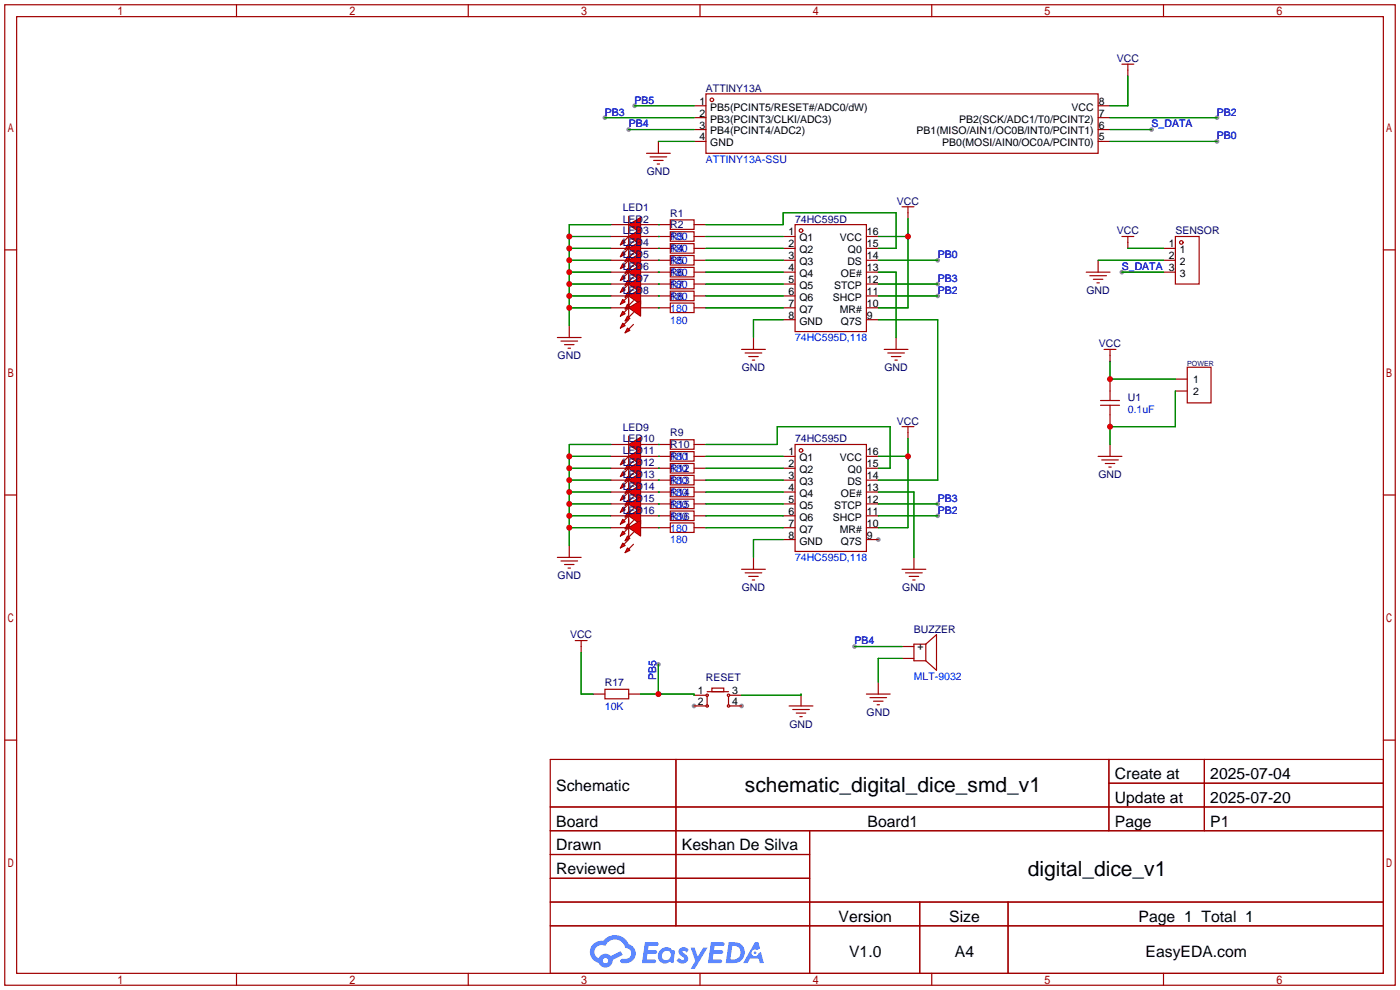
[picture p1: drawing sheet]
<svg xmlns="http://www.w3.org/2000/svg" width="299mm" height="212mm" viewBox="0 0 299 212" stroke-linecap="round" stroke-linejoin="round" font-family="sans-serif">
<g fill="#999">
<circle cx="187.7" cy="115.3" r=".51"/>
<circle cx="158.5" cy="150.9" r=".51"/>
<circle cx="148.3" cy="150.9" r=".51"/>
<circle cx="246.1" cy="27.7" r=".51"/>
<circle cx="239.8" cy="58.2" r=".51"/>
<circle cx="260.1" cy="30.2" r=".51"/>
<circle cx="260.1" cy="25.1" r=".51"/>
<circle cx="129.3" cy="25.1" r=".51"/>
<circle cx="200.4" cy="55.6" r=".51"/>
<circle cx="200.4" cy="63.2" r=".51"/>
<circle cx="200.4" cy="60.7" r=".51"/>
<circle cx="200.4" cy="110.2" r=".51"/>
<circle cx="200.4" cy="107.7" r=".51"/>
<circle cx="134.4" cy="27.7" r=".51"/>
<circle cx="135.6" cy="22.6" r=".51"/>
<circle cx="140.7" cy="142" r=".51"/>
<circle cx="182.6" cy="138.2" r=".51"/>
</g>
<g fill="none" stroke="#a10000" stroke-width=".25">
<path d="M1 1h297.2v209.6h-297.2zM3.6 3.6h292.1v204.4h-292.1zM50.5 1v2.6M100.1 1v2.6M149.6 1v2.6M199.1 1v2.6M248.7 1v2.6M1 53.4h2.6M295.7 53.4h2.5M1 105.8h2.6M295.7 105.8h2.5M1 158.2h2.6"/>
<path d="M295.7 158.2h2.5M117.6 162.3h178.1v45.7h-178.1zM117.6 172.5h178.1M117.6 177.5h178.1M144.5 162.3v35.6M173 177.5v30.5M237 162.3v15.2M237 167.4h58.7M257.4 162.3v15.2M117.6 182.6h55.4M117.6 192.8h178.1M117.6 187.7h55.4"/>
<path d="M117.6 197.9h178.1M196.6 192.8v15.2M215.4 192.8v15.2M50.5 208v2.6M100.1 208v2.6M149.6 208v2.6M199.1 208v2.6M248.7 208v2.6"/>
</g>
<g fill="#5487ff">
<path d="M145.3 202.7a1.3 1.3 0 0 1 1.9 .3l-.4 .6a.54 .54 0 0 0-.9-.2l.1 .2a1.34 1.34 0 0 1 .9 1.8 1.47 1.47 0 0 1-2.3-.1l.5-.6 .8 .5a.31 .31 0 0 0 .4-.3 .31 .31 0 0 0-.3-.4 1.12 1.12 0 0 1-.7-1.8z"/>
<path d="M147.6 202.5h.9l.6 2 1.2-2h.9l-2.7 4.6h-.9l1-1.7z"/>
<path d="M137.8 201.4h1.7a1.31 1.31 0 0 1 1.2 .2 .4 .4 0 0 1-.3 .5l-1.8 .1-.1 .9h1.6a.4 .4 0 0 1 .4 .4 .4 .4 0 0 1-.5 .4h-1.6l-.2 1.2h1.4a.46 .46 0 0 1 .5 0 .46 .46 0 0 1 .1 .5l-.4 .2h-2.6z"/>
<path d="M151.9 201.4h1.7a1.32 1.32 0 0 1 1.2 .2 .39 .39 0 0 1-.3 .5l-1.8 .1-.1 .9h1.6a.4 .4 0 0 1 .4 .4 .4 .4 0 0 1-.4 .4h-1.7l-.2 1.2h1.4a.46 .46 0 0 1 .5 0 .46 .46 0 0 1 .1 .5l-.4 .2h-2.6z"/>
<path d="M161.3 201.4h.8l.3 1.3-.6 .4a.75 .75 0 0 0-1.1 .3 .75 .75 0 0 0 .5 1 .75 .75 0 0 0 .9-.7l.5-.2 .6 2.3h-.8l-.3-.9h-1.8l-.5 .9h-1z"/>
<path d="M155.7 201.4l-.6 4.4h1.5a2.27 2.27 0 0 0 2.6-2.2 2.27 2.27 0 0 0-2.7-2.2zM156.5 202.1a1.5 1.5 0 0 1 1.8 1.6 1.5 1.5 0 0 1-1.9 1.4h-.3z"/>
<path d="M141.2 203a1.6 1.6 0 0 0-.3 2.3 1.6 1.6 0 0 0 2.3 .2l.7 .3 .3-2.4-.1-.3-.5-.1a1.58 1.58 0 0 0-2.4 0zM141.8 203.5a.98 .98 0 0 1 1.6 .4 .98 .98 0 0 1-1.1 1.3 .94 .94 0 0 1-.9-.7 .94 .94 0 0 1 .4-1z"/>
<path d="M126.8 201.8a2.37 2.37 0 0 0 1.1 4 1.54 1.54 0 0 0 1.8 1 1.54 1.54 0 0 0 1.2-1.6l2.2-1.1-.5-.8-2 1a1.57 1.57 0 0 0-2.7 .5 1.5 1.5 0 0 1-.7-2.1 1.5 1.5 0 0 1 2.2-.5 2.23 2.23 0 0 1 2.3-1.4 2.23 2.23 0 0 1 2 1.8 1.16 1.16 0 0 1 1.2 1.1 1.16 1.16 0 0 1-1.1 1.2h-.7a.47 .47 0 0 0-.5 .4 .47 .47 0 0 0 .4 .5 2.17 2.17 0 0 0 2.5-.9 2.17 2.17 0 0 0-.3-2.7l-.8-.4a3.2 3.2 0 0 0-5.5-.7l-1.1 .1zM128.8 205.3a.6 .6 0 0 1 1.2 0 .6 .6 0 0 1-1.2 0z"/>
<circle cx="161.4" cy="203.6" r=".28"/>
</g>
<g fill="none" stroke="#a10000" stroke-width=".25">
<path d="M239.8 13.7h2.5M241 13.7v2.6M138.2 32.8h5.1M138.9 33.5h3.6M139.7 34.3h2M140.5 35.1h.5M140.7 30.2v2.6M148.3 22.6h2.6M148.3 25.1h2.6M148.3 27.7h2.6M148.3 30.2h2.6M150.9 20.1h83.8v12.7h-83.8z"/>
<path d="M234.7 22.6h2.5M234.7 25.1h2.5M234.7 27.7h2.5M234.7 30.2h2.5M130.6 48h3.8M134.4 46.2v3.6M136.9 48h3.8M167.4 50.5h2.5M167.4 53.1h2.5M167.4 55.6h2.5M167.4 58.2h2.5M169.9 48h15.3v22.9h-15.3z"/>
<path d="M185.2 50.5h2.5M185.2 53.1h2.5M185.2 55.6h2.5M185.2 58.2h2.5M192.8 44.2h2.5M194.1 44.2v2.5M232.2 58.2h5M232.9 58.9h3.6M233.7 59.7h2M234.7 55.6v2.6M239.8 50.5h2.5M241 50.5v2.6"/>
<path d="M248.7 53.1h2.5M248.7 55.6h2.5M248.7 58.2h2.5M251.2 50.5h5.1v10.2h-5.1zM158.5 74.7h5.1M159.3 75.4h3.5M160 76.2h2.1M160.8 77h.5M161 72.1v2.6M167.4 60.7h2.5M167.4 63.2h2.5M167.4 65.8h2.5"/>
<path d="M167.4 68.3h2.5M185.2 60.7h2.5M185.2 63.2h2.5M185.2 65.8h2.5M185.2 68.3h2.5M234.4 60.5h.5M167.4 97.5h2.5M169.9 95h15.3v22.9h-15.3zM185.2 97.5h2.5M192.8 91.2h2.5M194.1 91.2v2.5M234.7 97.5h5.1"/>
<path d="M235.2 85.6h4.1M235.2 86.6h4.1M235.5 98.3h3.5M236.2 99.1h2.1M237 99.8h.5M237.2 81v4.6M237.2 86.6v4.6M237.2 95v2.5M161 119.1v2.6M167.4 100.1h2.5M167.4 102.6h2.5M167.4 105.2h2.5"/>
<path d="M167.4 107.7h2.5M167.4 110.2h2.5M167.4 112.8h2.5M167.4 115.3h2.5M185.2 100.1h2.5M185.2 102.6h2.5M185.2 105.2h2.5M185.2 107.7h2.5M185.2 110.2h2.5M185.2 112.8h2.5M185.2 115.3h2.5M158.5 121.7h5.1"/>
<path d="M159.3 122.4h3.5M160 123.2h2.1M160.8 124h.5"/>
<circle cx="152.1" cy="21.3" r=".38"/>
<circle cx="171.2" cy="49.3" r=".38"/>
<circle cx="252.5" cy="51.8" r=".38"/>
<circle cx="171.2" cy="96.3" r=".38"/>
</g>
<g fill="none" stroke="#008700" stroke-width=".25">
<path d="M241 16.3v6.3h-3.8M129.3 25.1h19M140.7 30.2h7.6M237.2 30.2h22.9M237.2 27.7h8.9M237.2 25.1h22.9M187.7 55.6h12.7M187.7 50.5h6.4M194.1 46.7v19.1h-6.4M234.7 55.6h14M239.8 58.2h8.9M241 53.1h7.7"/>
<path d="M167.4 68.3h-6.4v3.8M187.7 63.2h12.7M187.7 60.7h12.7M187.7 68.3h12.7v34.3h-12.7M187.7 97.5h6.4M194.1 93.7v19.1h-6.4M167.4 115.3h-6.4v3.8M187.7 110.2h12.7M187.7 107.7h12.7"/>
</g>
<g fill="#f00" stroke="#a10000" stroke-width=".25">
<path d="M134.4 48l2.5-1.5v3.3z"/>
<path d="M134.1 52.3l.5 .5-1 .5z"/>
<path d="M133.1 51.3l.5 .5-1 .5z"/>
</g>
<path d="M130.6 50.5h3.8l-1.1 1.1M134.4 48.8v3.5M135.4 51.6l-1 1M136.9 50.5h3.8M140.7 48h2.6M143.3 47h5v2h-5zM148.3 48h2.6M119.1 72.1h5.1M119.9 72.9h3.5M120.6 73.7h2.1M121.4 74.4h.5M121.7 69.6v2.5" fill="none" stroke="#a10000" stroke-width=".25"/>
<path d="M121.7 58.2h8.9M121.7 55.6h8.9M121.7 53.1h8.9M121.7 50.5h8.9M130.6 48h-8.9v21.6M140.7 48h.1M121.7 65.8h8.9M121.7 63.2h8.9M121.7 60.7h8.9" fill="none" stroke="#008700" stroke-width=".25"/>
<g fill="#f00" stroke="#a10000" stroke-width=".25">
<path d="M134.4 50.5l2.5-1.5v3.3z"/>
<path d="M134.1 54.9l.5 .5-1 .5z"/>
<path d="M133.1 53.8l.5 .6-1 .5z"/>
</g>
<path d="M130.6 53.1h3.8l-1.1 1M134.4 51.3v3.6M135.4 54.1l-1 1M136.9 53.1h3.8M140.7 50.5h2.6M143.3 49.5h5v2.1h-5zM148.3 50.5h2.6" fill="none" stroke="#a10000" stroke-width=".25"/>
<path d="M140.7 50.5h.1" fill="none" stroke="#008700" stroke-width=".25"/>
<g fill="#f00" stroke="#a10000" stroke-width=".25">
<path d="M134.4 53.1l2.5-1.5v3.3z"/>
<path d="M134.1 57.4l.5 .5-1 .5z"/>
<path d="M133.1 56.4l.5 .5-1 .5z"/>
</g>
<path d="M130.6 55.6h3.8l-1.1 1M134.4 53.8v3.6M135.4 56.6l-1 1.1M136.9 55.6h3.8M140.7 53.1h2.6M143.3 52.1h5v2h-5zM148.3 53.1h2.6" fill="none" stroke="#a10000" stroke-width=".25"/>
<path d="M140.7 53.1h.1" fill="none" stroke="#008700" stroke-width=".25"/>
<g fill="#f00" stroke="#a10000" stroke-width=".25">
<path d="M134.4 55.6l2.5-1.5v3.3z"/>
<path d="M134.1 59.9l.5 .6-1 .5z"/>
<path d="M133.1 58.9l.5 .5-1 .5z"/>
</g>
<path d="M130.6 58.2h3.8l-1.1 1M134.4 56.4v3.5M135.4 59.2l-1 1M136.9 58.2h3.8M140.7 55.6h2.6M143.3 54.6h5v2h-5zM148.3 55.6h2.6" fill="none" stroke="#a10000" stroke-width=".25"/>
<path d="M140.7 55.6h.1" fill="none" stroke="#008700" stroke-width=".25"/>
<g fill="#f00" stroke="#a10000" stroke-width=".25">
<path d="M134.4 58.2l2.5-1.6v3.3z"/>
<path d="M134.1 62.5l.5 .5-1 .5z"/>
<path d="M133.1 61.5l.5 .5-1 .5z"/>
</g>
<path d="M134.4 58.9v3.6M140.7 58.2h2.6M143.3 57.2h5v2h-5zM148.3 58.2h2.6M130.6 60.7h3.8l-1.1 1M135.4 61.7l-1 1M136.9 60.7h3.8" fill="none" stroke="#a10000" stroke-width=".25"/>
<path d="M140.7 58.2h.1" fill="none" stroke="#008700" stroke-width=".25"/>
<g fill="#f00" stroke="#a10000" stroke-width=".25">
<path d="M134.4 60.7l2.5-1.5v3.3z"/>
<path d="M134.1 65l.5 .5-1 .5z"/>
<path d="M133.1 64l.5 .5-1 .5z"/>
</g>
<path d="M143.3 59.7h5v2h-5zM130.6 63.2h3.8l-1.1 1.1M134.4 61.5v3.5M135.4 64.3l-1 1M136.9 63.2h3.8M140.7 60.7h2.6M148.3 60.7h2.6" fill="none" stroke="#a10000" stroke-width=".25"/>
<path d="M140.7 60.7h.1" fill="none" stroke="#008700" stroke-width=".25"/>
<g fill="#f00" stroke="#a10000" stroke-width=".25">
<path d="M134.4 63.2l2.5-1.5v3.3z"/>
<path d="M134.1 67.6l.5 .5-1 .5z"/>
<path d="M133.1 66.5l.5 .6-1 .5z"/>
</g>
<path d="M130.6 65.8h3.8l-1.1 1M134.4 64v3.6M135.4 66.8l-1 1M136.9 65.8h3.8M140.7 63.2h2.6M143.3 62.2h5v2.1h-5zM148.3 63.2h2.6" fill="none" stroke="#a10000" stroke-width=".25"/>
<path d="M140.7 63.2h.1" fill="none" stroke="#008700" stroke-width=".25"/>
<g fill="#f00" stroke="#a10000" stroke-width=".25">
<path d="M134.4 65.8l2.5-1.5v3.3z"/>
<path d="M134.1 70.1l.5 .5-1 .5z"/>
<path d="M133.1 69.1l.5 .5-1 .5z"/>
</g>
<g fill="none" stroke="#a10000" stroke-width=".25">
<path d="M134.4 68.3l-1.1 1M135.4 69.3l-1 1.1M140.7 65.8h2.6M143.3 64.8h5v2h-5zM148.3 65.8h2.6M189 74.7h5.1M189.7 75.4h3.6M190.5 76.2h2M191.3 77h.5M191.5 72.1v2.6M130.6 95h3.8M134.4 93.2v3.6"/>
<path d="M136.9 95h3.8M195.3 119.1v2.6M192.8 121.7h5.1M193.5 122.4h3.6M194.3 123.2h2M195.1 124h.5"/>
</g>
<path d="M150.9 58.2h16.5M150.9 55.6h16.5M150.9 53.1h16.5M150.9 48h16.5v-2.5h24.1v7.6h-3.8M150.9 50.5h16.5M187.7 58.2h3.8v13.9M140.7 65.8h.1M150.9 65.8h16.5M150.9 63.2h16.5M150.9 60.7h16.5M187.7 105.2h7.6v13.9" fill="none" stroke="#008700" stroke-width=".25"/>
<g fill="#f00" stroke="#a10000" stroke-width=".25">
<path d="M134.4 95l2.5-1.5v3.3z"/>
<path d="M134.1 99.3l.5 .5-1 .5z"/>
<path d="M133.1 98.3l.5 .5-1 .5z"/>
</g>
<path d="M130.6 97.5h3.8l-1.1 1.1M134.4 95.8v3.5M135.4 98.6l-1 1M136.9 97.5h3.8M140.7 95h2.6M143.3 94h5v2h-5zM148.3 95h2.6M119.1 119.1h5.1M119.9 119.9h3.5M121.7 116.6v2.5M120.6 120.6h2.1M121.4 121.4h.5" fill="none" stroke="#a10000" stroke-width=".25"/>
<path d="M121.7 97.5h8.9M130.6 95h-8.9v21.6M140.7 95h.1M121.7 112.8h8.9M121.7 110.2h8.9M121.7 107.7h8.9M121.7 105.2h8.9M121.7 102.6h8.9M121.7 100.1h8.9" fill="none" stroke="#008700" stroke-width=".25"/>
<g fill="#f00" stroke="#a10000" stroke-width=".25">
<path d="M134.4 97.5l2.5-1.5v3.3z"/>
<path d="M134.1 101.9l.5 .5-1 .5z"/>
<path d="M133.1 100.8l.5 .5-1 .6z"/>
</g>
<path d="M134.4 98.3v3.6M140.7 97.5h2.6M143.3 96.5h5v2.1h-5zM148.3 97.5h2.6M130.6 100.1h3.8l-1.1 1M135.4 101.1l-1 1M136.9 100.1h3.8" fill="none" stroke="#a10000" stroke-width=".25"/>
<path d="M140.7 97.5h.1" fill="none" stroke="#008700" stroke-width=".25"/>
<g fill="#f00" stroke="#a10000" stroke-width=".25">
<path d="M134.4 100.1l2.5-1.5v3.3z"/>
<path d="M134.1 104.4l.5 .5-1 .5z"/>
<path d="M133.1 103.4l.5 .5-1 .5z"/>
</g>
<path d="M143.3 99.1h5v2h-5zM130.6 102.6h3.8l-1.1 1M134.4 100.8v3.6M135.4 103.6l-1 1M136.9 102.6h3.8M140.7 100.1h2.6M148.3 100.1h2.6" fill="none" stroke="#a10000" stroke-width=".25"/>
<path d="M140.7 100.1h.1" fill="none" stroke="#008700" stroke-width=".25"/>
<g fill="#f00" stroke="#a10000" stroke-width=".25">
<path d="M134.4 102.6l2.5-1.5v3.3z"/>
<path d="M134.1 106.9l.5 .5-1 .5z"/>
<path d="M133.1 105.9l.5 .5-1 .5z"/>
</g>
<path d="M130.6 105.2h3.8l-1.1 1M134.4 103.4v3.5M135.4 106.2l-1 1M136.9 105.2h3.8M140.7 102.6h2.6M143.3 101.6h5v2h-5zM148.3 102.6h2.6" fill="none" stroke="#a10000" stroke-width=".25"/>
<path d="M140.7 102.6h.1" fill="none" stroke="#008700" stroke-width=".25"/>
<g fill="#f00" stroke="#a10000" stroke-width=".25">
<path d="M134.4 105.2l2.5-1.6v3.3z"/>
<path d="M134.1 109.5l.5 .5-1 .5z"/>
<path d="M133.1 108.5l.5 .5-1 .5z"/>
</g>
<path d="M130.6 107.7h3.8l-1.1 1M134.4 105.9v3.6M135.4 108.7l-1 1M136.9 107.7h3.8M140.7 105.2h2.6M143.3 104.1h5v2.1h-5zM148.3 105.2h2.6" fill="none" stroke="#a10000" stroke-width=".25"/>
<path d="M140.7 105.2h.1" fill="none" stroke="#008700" stroke-width=".25"/>
<g fill="#f00" stroke="#a10000" stroke-width=".25">
<path d="M134.4 107.7l2.5-1.5v3.3z"/>
<path d="M134.1 112l.5 .5-1 .5z"/>
<path d="M133.1 111l.5 .5-1 .5z"/>
</g>
<path d="M130.6 110.2h3.8l-1.1 1.1M134.4 108.5v3.5M135.4 111.3l-1 1M136.9 110.2h3.8M140.7 107.7h2.6M143.3 106.7h5v2h-5zM148.3 107.7h2.6" fill="none" stroke="#a10000" stroke-width=".25"/>
<path d="M140.7 107.7h.1" fill="none" stroke="#008700" stroke-width=".25"/>
<g fill="#f00" stroke="#a10000" stroke-width=".25">
<path d="M134.4 110.2l2.5-1.5v3.3z"/>
<path d="M134.1 114.6l.5 .5-1 .5z"/>
<path d="M133.1 113.5l.5 .5-1 .6z"/>
</g>
<path d="M130.6 112.8h3.8l-1.1 1M134.4 111v3.6M135.4 113.8l-1 1M136.9 112.8h3.8M140.7 110.2h2.6M143.3 109.2h5v2.1h-5zM148.3 110.2h2.6" fill="none" stroke="#a10000" stroke-width=".25"/>
<path d="M140.7 110.2h.1" fill="none" stroke="#008700" stroke-width=".25"/>
<g fill="#f00" stroke="#a10000" stroke-width=".25">
<path d="M134.4 112.8l2.5-1.5v3.3z"/>
<path d="M134.1 117.1l.5 .5-1 .5z"/>
<path d="M133.1 116.1l.5 .5-1 .5z"/>
</g>
<g fill="none" stroke="#a10000" stroke-width=".25">
<path d="M236 74.7h2.5M237.2 74.7v2.5M253.7 78.5h5.1v7.6h-5.1zM251.2 81h2.5M251.2 83.6h2.5M134.4 115.3l-1.1 1M135.4 116.3l-1 1M140.7 112.8h2.6M143.3 111.8h5v2h-5zM148.3 112.8h2.6M122.9 136.9h2.6M124.2 136.9v2.5"/>
<path d="M192.8 138.2h2.5M197.9 137.7h-2.6v3.5h2.6M197.9 137.7v3.5M197.9 137.7l2.3-2.1v7.7l-2.3-2.1M126.7 148.3h2.6M129.3 147.3h5.1v2.1h-5.1zM134.4 148.3h2.5M148.3 150.9h2.6M148.3 148.6h2.6M151.1 147.8h4.6M151.1 148.8v1.8M152.1 147.1h2.6v.7h-2.6z"/>
<path d="M155.7 148.8v1.8M156 150.9h2.5M156 148.6h2.5M168.7 150.9h5M169.4 151.6h3.6M170.2 152.4h2M170.9 153.2h.5M171.2 148.3v2.6M185.2 148.3h5M185.9 149.1h3.6M186.7 149.9h2M187.5 150.6h.5"/>
<path d="M187.7 145.8v2.5M192.8 140.7h2.5"/>
<circle cx="151.1" cy="150.9" r=".25"/>
<circle cx="151.1" cy="148.6" r=".25"/>
<circle cx="155.7" cy="150.9" r=".25"/>
<circle cx="155.7" cy="148.6" r=".25"/>
</g>
<g fill="none" stroke="#008700" stroke-width=".25">
<path d="M134.4 27.7h13.9M135.6 22.6h12.7M237.2 77.2v3.8h14M150.9 95h15.2v-3.8h24.1v8.9h-2.5M150.9 97.5h16.5M251.2 83.6v7.6h-14v3.8M140.7 112.8h.1M150.9 112.8h16.5M150.9 110.2h16.5M150.9 107.7h16.5M150.9 105.2h16.5M150.9 102.6h16.5"/>
<path d="M150.9 100.1h16.5M124.2 139.4v8.9h2.5M182.6 138.2h10.2M136.9 148.3h11.4v.3M140.7 142v6.3M171.2 148.3v.3h-12.7M192.8 140.7h-5.1v5.1"/>
</g>
<g fill="#c00">
<circle cx="194.1" cy="50.5" r=".63"/>
<circle cx="194.1" cy="97.5" r=".63"/>
<circle cx="121.7" cy="65.8" r=".63"/>
<circle cx="121.7" cy="63.2" r=".63"/>
<circle cx="121.7" cy="60.7" r=".63"/>
<circle cx="121.7" cy="58.2" r=".63"/>
<circle cx="121.7" cy="55.6" r=".63"/>
<circle cx="121.7" cy="53.1" r=".63"/>
<circle cx="121.7" cy="50.5" r=".63"/>
<circle cx="121.7" cy="112.8" r=".63"/>
<circle cx="121.7" cy="110.2" r=".63"/>
<circle cx="121.7" cy="107.7" r=".63"/>
<circle cx="121.7" cy="105.2" r=".63"/>
<circle cx="121.7" cy="102.6" r=".63"/>
<circle cx="121.7" cy="100.1" r=".63"/>
<circle cx="121.7" cy="97.5" r=".63"/>
<circle cx="237.2" cy="81" r=".63"/>
<circle cx="237.2" cy="91.2" r=".63"/>
<circle cx="140.7" cy="148.3" r=".63"/>
</g>
<g font-size="4.5">
<text x="159.2" y="169.4">schematic_digital_dice_smd_v1</text>
<text x="219.7" y="187.1">digital_dice_v1</text>
</g>
<g font-size="3.4">
<text x="238.3" y="166.5">Create at</text>
<text x="258.7" y="166.5">2025-07-04</text>
<text x="118.9" y="169">Schematic</text>
<text x="238.3" y="171.6">Update at</text>
<text x="258.7" y="171.6">2025-07-20</text>
<text x="118.9" y="176.6">Board</text>
<text x="185.4" y="176.6">Board1</text>
<text x="238.3" y="176.6">Page</text>
<text x="258.7" y="176.6">P1</text>
<text x="118.9" y="181.7">Drawn</text>
<text x="145.7" y="181.7">Keshan De Silva</text>
<text x="118.9" y="186.8">Reviewed</text>
<text x="179.2" y="197">Version</text>
<text x="202.9" y="197">Size</text>
<text x="243.3" y="197">Page 1 Total 1</text>
<text x="181.5" y="204.6">V1.0</text>
<text x="204.1" y="204.6">A4</text>
<text x="244.8" y="204.6">EasyEDA.com</text>
</g>
<g font-size="2.2" fill="#000080">
<text x="238.7" y="13.3">VCC</text>
<text x="150.9" y="19.6">ATTINY13A</text>
<text x="138.2" y="37.4">GND</text>
<text x="133.1" y="45">LED1</text>
<text x="133.1" y="47.6">LED2</text>
<text x="143.3" y="46.3">R1</text>
<text x="169.9" y="47.6">74HC595D</text>
<text x="191.7" y="43.7">VCC</text>
<text x="133.1" y="50.1">LED3</text>
<text x="133.1" y="52.6">LED4</text>
<text x="143.3" y="48.8">R2</text>
<text x="143.3" y="51.4">R3</text>
<text x="143.3" y="53.9">R4</text>
<text x="238.7" y="50.1">VCC</text>
<text x="251.2" y="50.1">SENSOR</text>
<text x="133.1" y="55.2">LED5</text>
<text x="133.1" y="57.7">LED6</text>
<text x="143.3" y="56.4">R5</text>
<text x="143.3" y="59">R6</text>
<text x="133.1" y="60.3">LED7</text>
<text x="133.1" y="62.8">LED8</text>
<text x="143.3" y="61.5">R7</text>
<text x="143.3" y="64.1">R8</text>
<text x="232.2" y="62.8">GND</text>
<text x="119.2" y="76.8">GND</text>
<text x="234.9" y="74.2">VCC</text>
<text x="158.5" y="79.3">GND</text>
<text x="189" y="79.3">GND</text>
<text x="241" y="85.7">U1</text>
<text x="133.1" y="92">LED9</text>
<text x="133.1" y="94.5">LED10</text>
<text x="143.3" y="93.3">R9</text>
<text x="143.3" y="95.8">R10</text>
<text x="169.9" y="94.5">74HC595D</text>
<text x="191.7" y="90.7">VCC</text>
<text x="133.1" y="97.1">LED11</text>
<text x="133.1" y="99.6">LED12</text>
<text x="143.3" y="98.4">R11</text>
<text x="143.3" y="100.9">R12</text>
<text x="133.1" y="102.2">LED13</text>
<text x="133.1" y="104.7">LED14</text>
<text x="133.1" y="107.2">LED15</text>
<text x="143.3" y="103.4">R13</text>
<text x="143.3" y="106">R14</text>
<text x="234.7" y="102.2">GND</text>
<text x="133.1" y="109.8">LED16</text>
<text x="143.3" y="108.5">R15</text>
<text x="143.3" y="111.1">R16</text>
<text x="119.2" y="123.8">GND</text>
<text x="158.5" y="126.3">GND</text>
<text x="192.8" y="126.3">GND</text>
<text x="121.8" y="136.5">VCC</text>
<text x="195.3" y="135.2">BUZZER</text>
<text x="129.3" y="146.6">R17</text>
<text x="150.9" y="145.6">RESET</text>
<text x="168.7" y="155.5">GND</text>
<text x="185.2" y="153">GND</text>
</g>
<g font-size="2.2" fill="#00f">
<text x="135.6" y="22.2">PB5</text>
<text x="129.3" y="24.7">PB3</text>
<text x="134.4" y="27.2">PB4</text>
<text x="246.1" y="27.2">S_DATA</text>
<text x="260.1" y="29.8">PB0</text>
<text x="260.1" y="24.7">PB2</text>
<text x="150.9" y="34.9">ATTINY13A-SSU</text>
<text x="143.3" y="51.4">180</text>
<text x="143.3" y="53.9">180</text>
<text x="143.3" y="56.4">180</text>
<text x="143.3" y="59">180</text>
<text x="200.4" y="55.2">PB0</text>
<text x="239.8" y="57.7">S_DATA 3</text>
<text x="143.3" y="61.5">180</text>
<text x="143.3" y="64.1">180</text>
<text x="200.4" y="62.8">PB2</text>
<text x="200.4" y="60.3">PB3</text>
<text x="143.3" y="66.6">180</text>
<text x="143.3" y="69.1">180</text>
<text x="169.9" y="73">74HC595D,118</text>
<text x="241" y="88.2">0.1uF</text>
<text x="143.3" y="98.4">180</text>
<text x="143.3" y="100.9">180</text>
<text x="143.3" y="103.4">180</text>
<text x="143.3" y="106">180</text>
<text x="200.4" y="107.2">PB3</text>
<text x="143.3" y="108.5">180</text>
<text x="143.3" y="111.1">180</text>
<text x="143.3" y="113.6">180</text>
<text x="200.4" y="109.8">PB2</text>
<text x="143.3" y="116.1">180</text>
<text x="169.9" y="119.9">74HC595D,118</text>
<text x="182.6" y="137.7">PB4</text>
<text x="140.3" y="145.3" transform="rotate(-90 140.3 145.3)">PB5</text>
<text x="195.3" y="145.3">MLT-9032</text>
<text x="129.3" y="151.7">10K</text>
</g>
<g font-size="2.2">
<text x="149.5" y="22.4">1</text>
<text x="151.8" y="23.7">PB5(PCINT5/RESET#/ADC0/dW)</text>
<text x="229" y="23.7">VCC</text>
<text x="234.8" y="22.4">8</text>
<text x="149.5" y="24.9">2</text>
<text x="149.5" y="27.5">3</text>
<text x="151.8" y="26.2">PB3(PCINT3/CLKI/ADC3)</text>
<text x="151.8" y="28.7">PB4(PCINT4/ADC2)</text>
<text x="195.9" y="28.7">PB1(MISO/AIN1/OC0B/INT0/PCINT1)</text>
<text x="205" y="26.2">PB2(SCK/ADC1/T0/PCINT2)</text>
<text x="234.8" y="27.5">6</text>
<text x="234.8" y="24.9">7</text>
<text x="149.5" y="30">4</text>
<text x="151.8" y="31.3">GND</text>
<text x="201.4" y="31.3">PB0(MOSI/AIN0/OC0A/PCINT0)</text>
<text x="234.8" y="30">5</text>
<text x="168.6" y="50.3">1</text>
<text x="168.6" y="52.9">2</text>
<text x="170.9" y="51.6">Q1</text>
<text x="179.5" y="51.6">VCC</text>
<text x="185.3" y="52.9">15</text>
<text x="185.3" y="50.3">16</text>
<text x="249.8" y="52.9">1</text>
<text x="168.6" y="55.4">3</text>
<text x="168.6" y="58">4</text>
<text x="170.9" y="54.1">Q2</text>
<text x="170.9" y="56.7">Q3</text>
<text x="170.9" y="59.2">Q4</text>
<text x="179.7" y="59.2">OE#</text>
<text x="181.1" y="56.7">DS</text>
<text x="181.2" y="54.1">Q0</text>
<text x="185.3" y="58">13</text>
<text x="185.3" y="55.4">14</text>
<text x="249.8" y="55.4">2</text>
<text x="252.1" y="54.1">1</text>
<text x="252.1" y="56.7">2</text>
<text x="252.1" y="59.2">3</text>
<text x="168.6" y="60.5">5</text>
<text x="168.6" y="63">6</text>
<text x="168.6" y="65.6">7</text>
<text x="170.9" y="61.8">Q5</text>
<text x="170.9" y="64.3">Q6</text>
<text x="178" y="64.3">SHCP</text>
<text x="178.2" y="61.8">STCP</text>
<text x="185.3" y="65.6">10</text>
<text x="185.3" y="63">11</text>
<text x="185.3" y="60.5">12</text>
<text x="168.6" y="68.1">8</text>
<text x="170.9" y="66.8">Q7</text>
<text x="170.9" y="69.4">GND</text>
<text x="179.5" y="66.8">MR#</text>
<text x="179.7" y="69.4">Q7S</text>
<text x="185.3" y="68.1">9</text>
<text x="255" y="81.8">1</text>
<text x="255" y="84.4">2</text>
<text x="168.6" y="97.3">1</text>
<text x="168.6" y="99.9">2</text>
<text x="170.9" y="98.6">Q1</text>
<text x="170.9" y="101.1">Q2</text>
<text x="179.5" y="98.6">VCC</text>
<text x="181.2" y="101.1">Q0</text>
<text x="185.3" y="99.9">15</text>
<text x="185.3" y="97.3">16</text>
<text x="168.6" y="102.4">3</text>
<text x="168.6" y="104.9">4</text>
<text x="168.6" y="107.5">5</text>
<text x="170.9" y="103.7">Q3</text>
<text x="170.9" y="106.2">Q4</text>
<text x="179.7" y="106.2">OE#</text>
<text x="181.1" y="103.7">DS</text>
<text x="185.3" y="107.5">12</text>
<text x="185.3" y="104.9">13</text>
<text x="185.3" y="102.4">14</text>
<text x="168.6" y="110">6</text>
<text x="168.6" y="112.6">7</text>
<text x="170.9" y="108.8">Q5</text>
<text x="170.9" y="111.3">Q6</text>
<text x="170.9" y="113.8">Q7</text>
<text x="178" y="111.3">SHCP</text>
<text x="178.2" y="108.8">STCP</text>
<text x="179.5" y="113.8">MR#</text>
<text x="185.3" y="112.6">10</text>
<text x="185.3" y="110">11</text>
<text x="168.6" y="115.1">8</text>
<text x="170.9" y="116.4">GND</text>
<text x="179.7" y="116.4">Q7S</text>
<text x="185.3" y="115.1">9</text>
<text x="196.1" y="139">+</text>
<text x="149.1" y="148.4">1</text>
<text x="156.5" y="148.4">3</text>
<text x="149.1" y="150.7">2</text>
<text x="156.5" y="150.7">4</text>
</g>
<text font-size="1.5" fill="#000080" x="253.7" y="78.2">POWER</text>
</svg>
